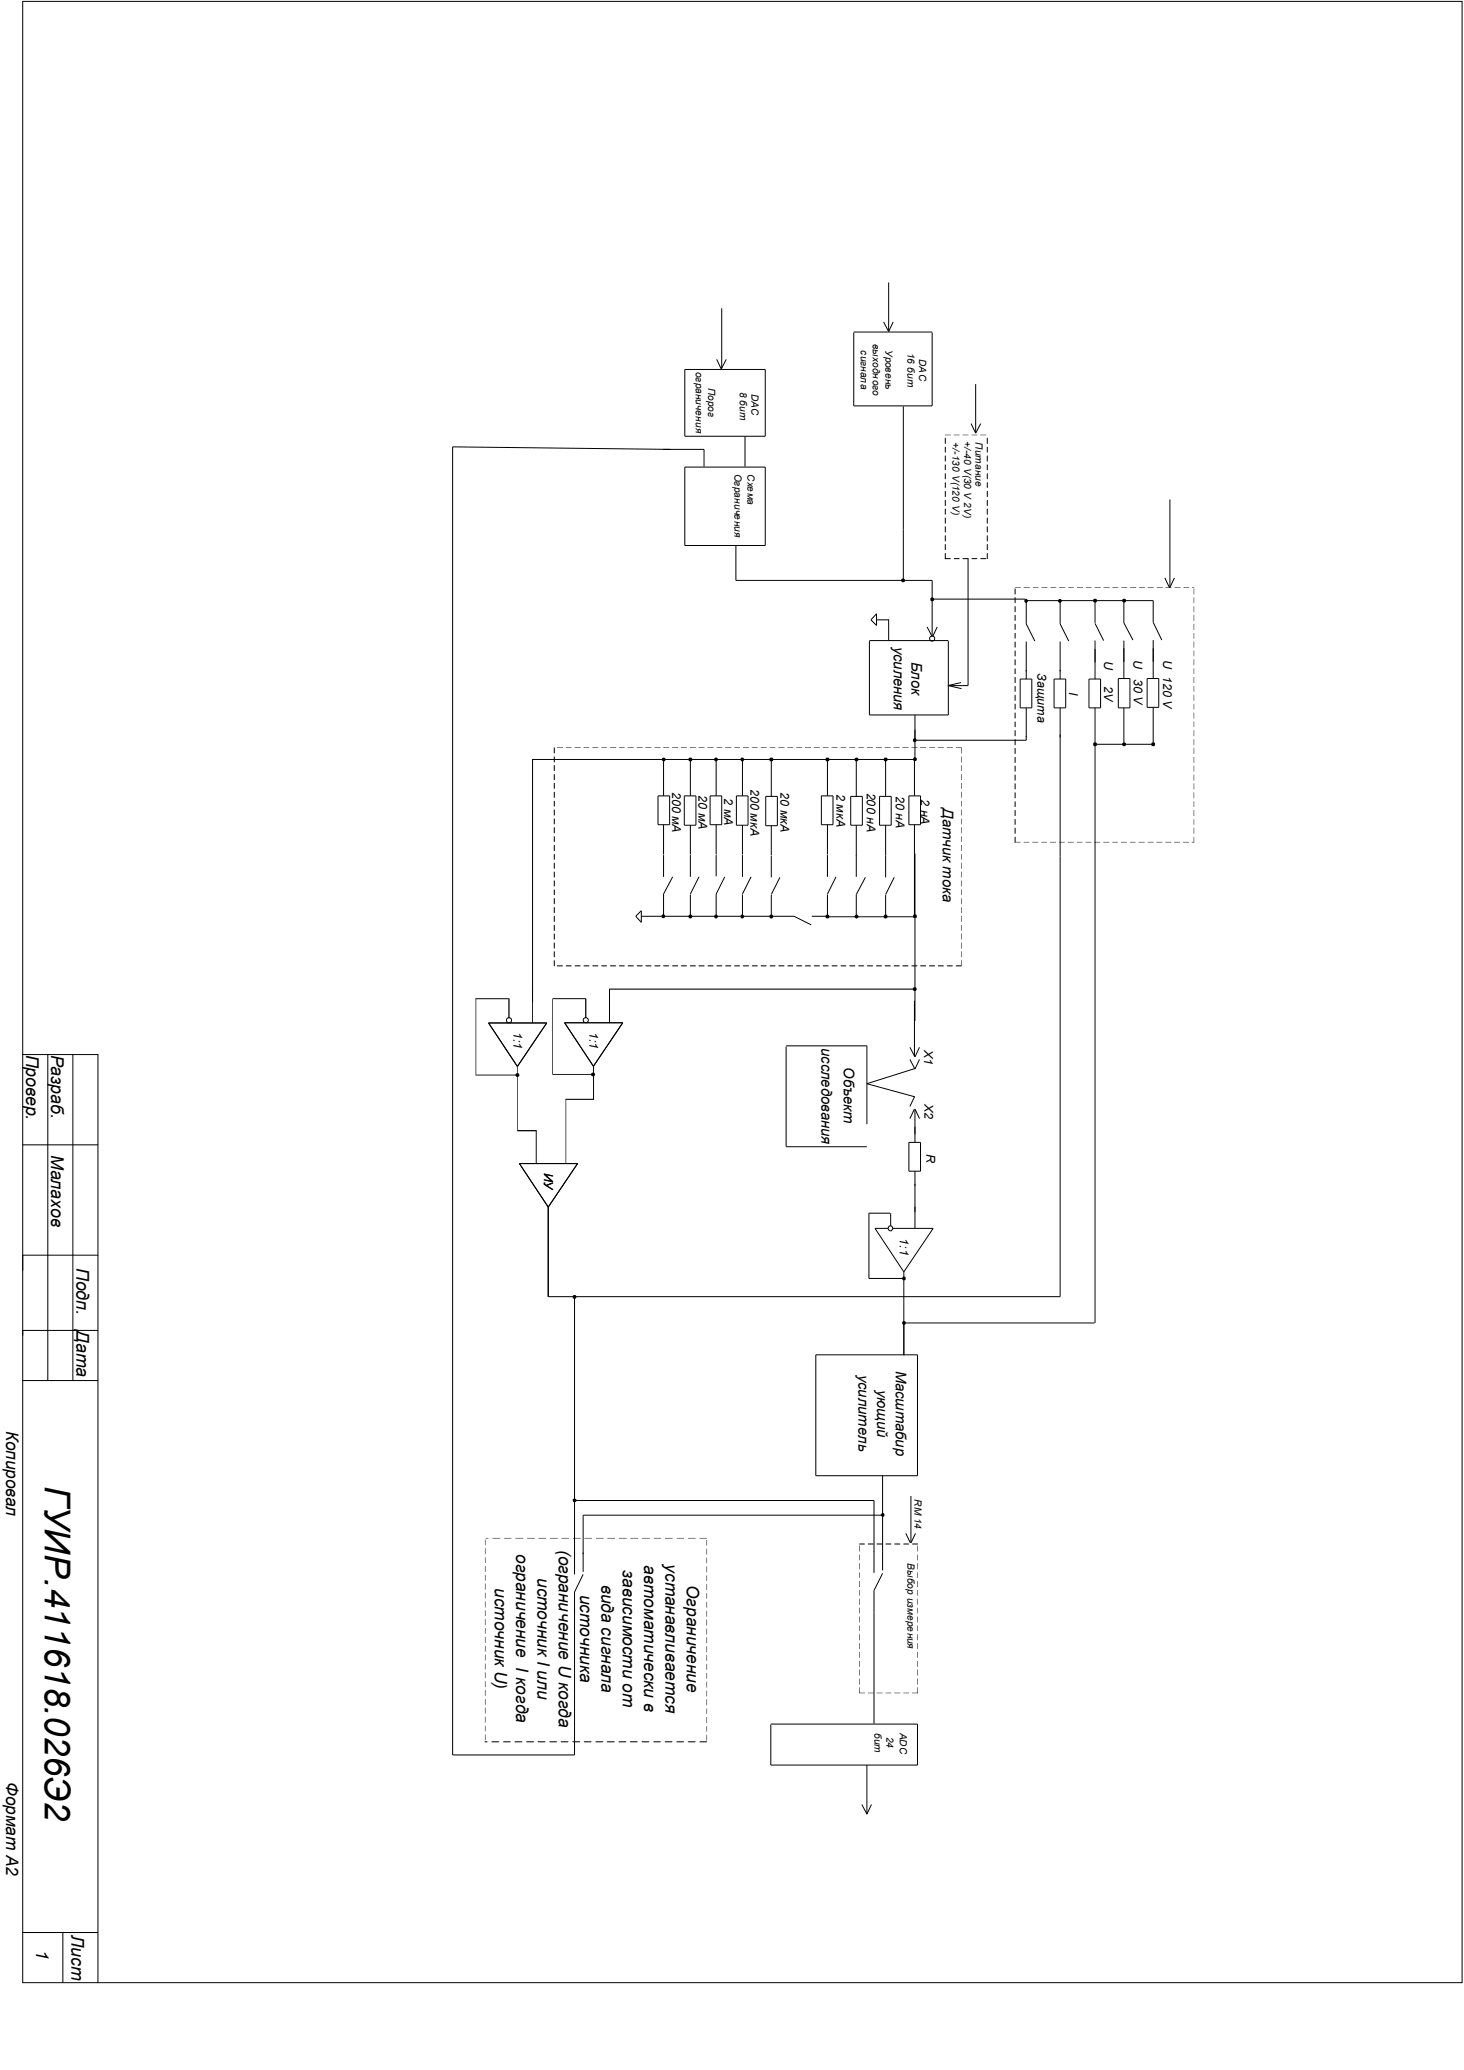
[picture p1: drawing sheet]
<svg xmlns="http://www.w3.org/2000/svg" width="420mm" height="594mm" viewBox="0 0 420 594" stroke-linecap="round" stroke-linejoin="round" font-family="sans-serif">
<g fill="none" stroke="#000" stroke-width=".29">
<path d="M6.5 .4h413.1v568.6h-413.1zM152.8 218h109.8M198.1 218h.1M198.1 218v10.4M213.1 218h.1M213.1 218v10.4M221.4 218h.1M221.4 218.1v10.5M237.5 218h.1M237.5 218v10.4M245.7 218.1v10.5M254.2 218h.1"/>
<path d="M262.4 218v10.4M262.6 218h.1M262.6 209.4v8.6M196.4 228.4h3.3v8.4h-3.3zM198.1 236.8v8.5M211.3 228.4h3.4v8.4h-3.4zM213.1 236.8v8.5M219.8 228.6h3.3v8.4h-3.3zM221.4 237v8.4M235.7 228.4h3.4v8.3h-3.4zM237.5 236.7v8.6M244.2 228.6h3.3v8.2h-3.3z"/>
<path d="M245.7 236.8v14.8M252.4 228.6h3.4v8.2h-3.4zM254.2 236.8v15M260.8 228.4h3.4v8.3h-3.4zM262.4 236.7v26.4M198.1 245.4v6.2M198.1 256.7v6.1M200.6 251.6l-2.5 5M213.1 245.4v6.2M213.1 256.7v6.1M215.6 251.6l-2.5 5M221.4 245.5v6.3"/>
<path d="M221.4 256.9v6.2M223.8 251.8l-2.4 4.9M237.5 245.4v6.2M237.5 256.7v6.1M239.9 251.6l-2.4 5M248.4 251.8l-2.7 4.9v6.3M254.2 256.9v6.2M256.6 251.8l-2.4 4.9M198.1 263v.1M213.1 263v.1M237.3 263.1h25.3M237.5 263v.1"/>
<path d="M245.9 263l-.2 .1M262.7 262.8l-.1 .2M6.5 302.7h21.6v266.3M13.7 302.7v93.5M20.9 302.7v93.5M6.5 328.6h21.6M6.5 360.2h21.6M6.5 381.8h21.6M6.5 396.2h21.6M6.5 554.6h21.6M18 554.6v14.4"/>
</g>
<g fill="#000">
<circle cx="198.2" cy="217.9" r=".57"/>
<circle cx="213.1" cy="218" r=".54"/>
<circle cx="221.4" cy="217.9" r=".57"/>
<circle cx="237.5" cy="217.9" r=".57"/>
<circle cx="245.8" cy="218" r=".56"/>
<circle cx="254.2" cy="217.9" r=".57"/>
<circle cx="262.6" cy="217.9" r=".57"/>
<circle cx="198.1" cy="263" r=".57"/>
<circle cx="213" cy="263.1" r=".52"/>
<circle cx="221.4" cy="263" r=".57"/>
<circle cx="237.5" cy="263" r=".57"/>
<circle cx="245.8" cy="263.1" r=".55"/>
<circle cx="254.2" cy="263" r=".57"/>
<circle cx="262.6" cy="262.9" r=".57"/>
</g>
<circle cx="267.5" cy="183.3" r=".74" fill="#fff"/>
<g fill="none" stroke="#000" stroke-width=".29">
<path d="M253.6 92.4l1.4 2.7 1.3-2.7M129.9 128.2l62.6 .8M267.5 166.6v15.9M267.5 171.9h26.7M294.7 172.4h36.3v6.2l2.4 5.1M314.3 172.4h.1M314.3 172.5v6.3M314.3 178.9l2.4 4.9M322.5 172.5v6.3l2.7 4.9M302.5 194.9h3.3v8.3h-3.3zM304.3 192.3v2.6M312.5 194.9h3.4v8.3h-3.4z"/>
<path d="M314.3 183.8v11.1M320.9 194.7h3.4v8.5h-3.4zM322.5 183.8v10.9M331 183.7v6.2M332.6 194.7v8.3M304.3 203.2v42.6M314.3 203.2v176.5M314.3 213.6h16.7M322.5 203.2v10.3M331 213.6h.1M262.4 287.2v16M149.1 333.9h16.7l-8.5 12.5z"/>
<path d="M251.1 352.5h16.7l-8.4 12.5z"/>
<circle cx="267.5" cy="183.3" r=".74"/>
</g>
<g fill="#000">
<circle cx="314.3" cy="172.4" r=".57"/>
<circle cx="322.6" cy="172.4" r=".56"/>
<circle cx="322.6" cy="213.6" r=".56"/>
<circle cx="331" cy="213.6" r=".57"/>
</g>
<circle cx="255.5" cy="352.6" r=".7" fill="#fff"/>
<g fill="none" stroke="#000" stroke-width=".29">
<path d="M207.1 88.5v17.2M245 95.3h22.5M245 95.4v21.1h22.5v-21.1M255 81.1v13.9M196.5 106h23.1v19.2h-23.1zM205.7 103.1l1.3 2.8 1.4-2.8M259.2 116.6v50l.3 .3M280 110.2v14M129.9 128.2v375.5h35v-46.8l2.5-5.1M190.3 129h11.8v4.9M196.5 134.1h23.1v22.5h-23.1zM213.8 125.2v8.7"/>
<path d="M278.7 121.6l1.3 2.7 1.5-2.7M211.2 156.7v9.9h56.3M335.8 143.3v25.3l1.3-2.8M251.6 176.2v3.3l-1.6-1.6zM251.7 177.9h3.3M255 177.7v6.1M266.1 179.9l1.4 2.8M267.5 171.9l.3 .5M269 179.9l-1.3 2.8M277.8 160.3v36.5h-5.6l3.7 .8M294.5 172.5h.1M294.5 172.7v6.4l2.5 4.9"/>
<path d="M304.3 172.5h.1M304.3 172.7v6.4l2.4 4.9M334.3 165.8l1.3 2.8M249.5 183.8h22.7M249.5 184v21.2h22.7v-21.2M275.8 195.9l-3.8 .9M292.8 194.9h3.3v8.3h-3.3zM294.5 184.1v10.8M304.3 184.1v8.6M331 186v8.7M332.6 194.7h-3.4v8.3h3.4M152.8 217.8v75.8"/>
<path d="M190.4 218h.1M190.4 218v10.4M205.5 218h.1M205.5 218v10.4M254.2 218v10.4M294.5 203.2v9.2h-31.9v-7.2M314.3 213.6h.1M331 203v10.5M188.8 228.4h3.4v8.3h-3.4zM190.4 236.7v8.6M203.8 228.4h3.3v8.3h-3.3zM205.5 236.7v8.6"/>
<path d="M190.4 245.4v6.2M193 251.6l-2.6 5v6.4h-.1M205.5 245.4v6.1M208 251.6l-2.5 5v6.2M262.6 245v48M304.3 245.8v126.3h-147v-25.7M182.5 263l1.5-1.6v3.3zM184 263h5.9M190.7 263h37.2l4.9 2.4M205.5 263h.1M233 263h4.5M136.5 286.6h9.5"/>
<path d="M136.6 286.5v21.9M140.2 293.6h16.7l-8.4 12.5zM146.1 286.6v5.6M158.6 286.6h9.5M158.6 286.8v21.6M162 293.5h16.7l-8.4 12.5zM168.1 286.5v5.7M174.9 283.9v9.5M262.7 283.7l-.1 .2h-87.8M136.5 308.5h12M148.5 306v18.4M158.7 308.4h12"/>
<path d="M162.3 315.5h8.1M162.4 315.5v18.4M170.3 305.9v9.7M225.6 300.1h23.2M225.6 300.3v28.8h23.2M248.8 300.1v22.5M261.1 300.6l1.5 2.7 1.3-2.7M262.4 318.3l-1.3 2.7M262.4 314.8l-1.3 2.7M262.6 318.3l1.3 2.7M262.6 318.6v9.3M262.6 306.7l-13.8 4.3 13.8 3.8"/>
<path d="M263.9 304l-1.3 2.8-1.5-2.8M148.4 324.5h5.6M149.1 333.9h16.7l-8.5 12.5zM153.9 324.4v9.6M260.8 327.9h3.4v8.2h-3.4zM262.6 336.1v16.4M255.5 348.2h-6.1v18.7h10M255.6 348.2v3.6M164.9 372.1h.1M164.9 372.1v79.7M259.4 366.9h.1M259.4 379.7h.1"/>
<path d="M259.4 365v24M259.4 379.7h54.7M234.1 388.8h29.2v34.7h-29.2zM164.9 430.6h.1M164.9 430.6h85.9v20.8M253.3 423.5v27.2M253.3 434.8h-85.9v16.3M261.4 429.3v13.4M253.3 451.5l-2.5 5v38.2M260 440.1l1.3 2.7M262.7 440.1l-1.3 2.7M221.2 494.8h42.1v11.8h-42.1v-11.7"/>
<path d="M247.3 517.9l1.5 2.7M248.8 506.6v14M250.1 517.9l-1.3 2.7"/>
<circle cx="146.1" cy="292.8" r=".74"/>
<circle cx="168.1" cy="292.8" r=".74"/>
<circle cx="255.5" cy="352.6" r=".7"/>
</g>
<g fill="#000">
<circle cx="259.2" cy="166.6" r=".57"/>
<circle cx="267.5" cy="172" r=".56"/>
<circle cx="294.5" cy="172.4" r=".52"/>
<circle cx="304.2" cy="172.4" r=".55"/>
<circle cx="190.5" cy="218" r=".56"/>
<circle cx="205.5" cy="218" r=".54"/>
<circle cx="262.6" cy="212.4" r=".57"/>
<circle cx="314.3" cy="213.6" r=".57"/>
<circle cx="190.4" cy="263" r=".56"/>
<circle cx="205.5" cy="263.1" r=".52"/>
<circle cx="262.5" cy="283.9" r=".56"/>
<circle cx="148.5" cy="308.5" r=".57"/>
<circle cx="170.2" cy="308.4" r=".57"/>
<circle cx="164.9" cy="372.2" r=".57"/>
<circle cx="259.5" cy="366.9" r=".56"/>
<circle cx="259.5" cy="379.7" r=".56"/>
<circle cx="164.9" cy="430.6" r=".56"/>
<circle cx="253.3" cy="434.8" r=".55"/>
</g>
<g fill="#000">
<path d="M271.2 124.8l1.7 .1zM273.8 124.8h1.6v.1h-1.6zM276.3 124.8l1.7 .1zM278.8 124.8h1.6v.1h-1.6zM281.4 124.8l1.7 .1h-1.8z"/>
<path d="M271.2 158.7l.2 .2-.1 1.6zM271.2 156.2l.2 .1-.1 1.6zM271.2 153.7l.2 .1-.1 1.6zM271.2 151.1l.2 .1-.1 1.6zM271.2 148.6l.2 .1-.1 1.6zM271.2 146l.2 .1-.1 1.6zM271.2 143.5l.2 .1-.1 1.6zM271.2 140.9l.2 .1-.1 1.6zM271.2 138.4l.2 .2v1.4h-.2zM271.2 135.9h.2l-.1 1.6zM271.2 133.3h.2v1.6h-.2zM271.2 130.8l.2 .1-.1 1.6zM271.2 128.2h.2v1.6h-.2zM271.2 125.7l.2 .1-.1 1.6z"/>
<path d="M271.2 160.3h1.7l-1.6 .2zM273.8 160.2h1.6v.3h-1.6zM276.3 160.3h1.7l-1.6 .2zM278.8 160.2h1.6v.3h-1.6zM281.5 160.2l1.6 .1-1.6 .2-.2-.2z"/>
<path d="M283.3 158.7l.2 .2-.2 1.6zM283.3 156.1l.2 .2-.2 1.6-.1-.2zM283.3 153.7l.2 .1-.2 1.6zM283.2 151.2l.1-.2 .2 .2-.2 1.6zM283.3 148.6l.2 .1-.2 1.6zM283.2 146.1l.1-.1 .2 .1-.2 1.6zM283.3 143.5l.2 .1-.2 1.6zM283.2 141l.1-.1 .2 .1-.2 1.6zM283.3 138.4l.2 .2v1.4h-.3zM283.3 135.8l.2 .1-.2 1.6-.1-.1zM283.2 133.3h.3v1.6h-.3zM283.2 130.9l.1-.2 .2 .2-.2 1.6zM283.2 128.2h.3v1.6h-.3zM283.3 125.7l.2 .1-.2 1.6z"/>
<path d="M291.3 168.6h1.6v.1h-1.6zM293.8 168.6h1.7l-.1 .1zM296.4 168.6h1.6v.1h-1.6zM298.9 168.6h1.7l-.1 .1zM301.5 168.6h1.6v.1h-1.6zM304 168.6h1.7l-.1 .1zM306.6 168.6h1.6v.1h-1.6zM309 168.6h1.8l-.2 .1zM311.7 168.6h1.6v.1zM314.1 168.6h1.8l-.2 .1zM316.7 168.6h1.8l-.2 .1zM319.2 168.6h1.7l-.1 .1zM321.8 168.6h1.8l-.2 .1zM324.3 168.6h1.7l-.1 .1zM326.9 168.6h1.7l-.1 .1zM329.4 168.6h1.7l-.1 .1zM332 168.6h1.7l-.1 .1zM334.4 168.6h1.8l-.2 .1zM337.1 168.6h1.7l-.1 .1zM339.7 168.6h1.6l-.2 .1h-1.4zM342.1 168.6h.6l-.1 .1z"/>
<path d="M274.3 214.5l1.6 .1h-1.6zM271.8 214.5l1.7 .1zM269.2 214.5l1.7 .1h-1.8zM266.7 214.5l1.7 .1zM264.1 214.5l1.7 .1h-1.8zM261.6 214.5l1.7 .1zM259 214.5l1.7 .1h-1.7zM256.5 214.5l1.7 .1zM253.9 214.5l1.7 .1h-1.7zM251.4 214.5l1.8 .1zM248.9 214.5l1.6 .1h-1.7zM246.3 214.5h1.6v.1zM243.8 214.5l1.7 .1h-1.8zM241.3 214.5h1.5v.1zM238.7 214.5l1.7 .1h-1.8zM236.2 214.5h1.6v.1h-1.6zM233.6 214.5l1.7 .1h-1.7zM231.1 214.5h1.6v.1h-1.6zM228.5 214.5l1.7 .1h-1.7zM226 214.5h1.6v.1h-1.6zM223.4 214.5l1.7 .1zM220.9 214.5h1.6v.1h-1.6zM218.3 214.5l1.8 .1zM215.8 214.5h1.6v.1h-1.6zM213.2 214.5l1.8 .1zM210.8 214.5h1.6v.1h-1.6zM208.2 214.5l1.7 .1zM205.7 214.5l1.6 .1h-1.6zM203.1 214.5l1.7 .1zM200.5 214.5l1.7 .1h-1.7zM198 214.5l1.7 .1zM195.4 214.5l1.7 .1h-1.7zM192.9 214.5l1.7 .1zM190.4 214.5l1.6 .1h-1.7zM187.8 214.5l1.8 .1zM185.3 214.5l1.7 .1h-1.8zM182.8 214.5l1.7 .1zM180.2 214.5l1.7 .1h-1.8zM177.7 214.5h1.6v.1zM175.1 214.5l1.7 .1h-1.8zM172.6 214.5h1.6v.1zM170 214.5l1.7 .1h-1.7zM167.5 214.5h1.6v.1h-1.6zM165 214.5l1.6 .1h-1.7zM162.4 214.5h1.6v.1h-1.6zM159.9 214.5l1.6 .1h-1.7z"/>
<path d="M291.2 240.2h.3v1.6h-.3zM291.2 237.6l.3 .1-.2 1.6zM291.2 235.1h.3v1.6h-.3zM291.2 232.5l.3 .1-.2 1.6zM291.2 230h.3l-.2 1.6zM291.2 227.4l.3 .1-.2 1.6zM291.2 224.9h.3l-.2 1.6zM291.2 222.3l.3 .2-.2 1.6zM291.2 219.8h.3l-.2 1.6zM291.2 217.3l.3 .1-.2 1.6zM291.2 214.7l.3 .1-.2 1.6zM291.2 212.2l.3 .1-.2 1.6zM291.2 209.6l.3 .1-.2 1.6zM291.2 207.1l.3 .1v1.5h-.3zM291.2 204.5l.3 .1-.2 1.6zM291.2 202h.3v1.6h-.3zM291.2 199.5h.3l-.2 1.6zM291.2 196.9h.3v1.6h-.3zM291.2 194.3l.3 .1-.2 1.6zM291.2 191.8h.3v1.6h-.3zM291.2 189.2l.3 .2-.2 1.6zM291.2 186.7h.3v1.6h-.3zM291.2 184.2l.3 .1-.2 1.6zM291.2 181.7h.3l-.2 1.6zM291.2 179.1l.3 .1-.2 1.6zM291.2 176.5l.3 .1-.2 1.6zM291.2 174l.3 .1-.2 1.6zM291.2 171.4l.3 .1-.2 1.6zM291.2 168.9l.3 .1-.2 1.6z"/>
<path d="M291.2 241.6l1.7 .2zM293.8 241.6h1.6v.2h-1.6zM296.3 241.6l1.7 .2zM298.9 241.6h1.6v.2h-1.6zM301.4 241.6l1.7 .2zM304 241.6h1.6v.2h-1.6zM306.5 241.6l1.7 .2h-1.8zM309 241.6h1.6v.2h-1.6zM311.6 241.6l1.7 .2h-1.8zM314.1 241.6h1.6v.2h-1.6zM316.7 241.6l1.6 .2h-1.7zM319.2 241.6h1.6v.2zM321.7 241.6l1.7 .2h-1.7zM324.3 241.6h1.6v.2zM326.8 241.6l1.7 .2h-1.7zM329.4 241.6l1.7 .2zM331.9 241.6l1.7 .2h-1.8zM334.5 241.6l1.7 .2zM337 241.6l1.7 .2h-1.8zM339.5 241.6l1.8 .2zM342.1 241.6l.6 .2h-.7z"/>
<path d="M342.6 240.2h.1v1.6h-.1zM342.6 237.6l.1 .1-.1 1.6zM342.6 235.1h.1v1.6h-.1zM342.6 232.5l.1 .1-.1 1.6zM342.6 230h.1l-.1 1.6zM342.6 227.4l.1 .1-.1 1.6zM342.6 224.8l.1 .1-.1 1.6zM342.6 222.3l.1 .2-.1 1.6zM342.6 219.7l.1 .1-.1 1.6zM342.6 217.2l.1 .2-.1 1.6zM342.6 214.6l.1 .2-.1 1.6zM342.6 212.2l.1 .1-.1 1.6zM342.6 209.5l.1 .2-.1 1.6zM342.6 207.1l.1 1.6h-.1zM342.6 204.5l.1 .1-.1 1.6zM342.6 202h.1v1.6h-.1zM342.6 199.4l.1 .1-.1 1.6zM342.6 196.9h.1v1.6h-.1zM342.6 194.3l.1 .1-.1 1.6zM342.6 191.8h.1v1.6h-.1zM342.6 189.2l.1 .2-.1 1.6zM342.6 186.7h.1v1.6h-.1zM342.6 184.1l.1 .2-.1 1.6zM342.6 181.7h.1l-.1 1.6zM342.6 179.1l.1 .1-.1 1.6zM342.6 176.4l.1 .2-.1 1.6zM342.6 174l.1 .1-.1 1.6zM342.6 171.4l.1 .1-.1 1.6zM342.6 168.9l.1 .1-.1 1.6z"/>
<path d="M159 275.6l.2 .1-.1 1.6zM159 273.1h.2l-.1 1.6zM159 270.5l.2 .2-.1 1.6zM159 268h.2l-.1 1.6zM159 265.5l.2 .1-.1 1.6zM159 262.9l.2 .1-.1 1.6zM159 260.4l.2 .1-.1 1.6zM159 257.8l.2 .1-.1 1.6zM159 255.3l.2 .1v1.5h-.3zM159 252.7l.2 .1-.1 1.6zM158.9 250.2h.3v1.6h-.3zM159 247.6l.2 .1-.1 1.6zM158.9 245.1h.3v1.6h-.3zM159 242.5l.2 .1-.1 1.6zM158.9 240h.3v1.6h-.3zM159 237.4l.2 .2-.1 1.6zM158.9 234.9h.3v1.6h-.3zM159 232.4l.2 .1-.1 1.6zM158.9 229.9h.3l-.1 1.6zM159 227.3l.2 .1-.1 1.6zM159 224.7l.2 .1-.1 1.6zM159 222.2l.2 .1-.1 1.6zM159 219.6l.2 .1-.1 1.6zM159 217.1l.2 .1-.1 1.6zM159 214.6h.2l-.1 1.6z"/>
<path d="M274.3 277l1.6 .2-1.6 .1zM271.8 277.1l1.7 .1-1.6 .1zM269.3 277l1.6 .2-1.6 .1-.2-.1zM266.7 277.1l1.7 .1-1.6 .1zM264.2 277l1.6 .2-1.6 .1-.2-.1zM261.6 277.1l1.7 .1-1.6 .1zM259.1 277l1.6 .2-1.6 .1-.1-.1zM256.5 277.1l1.7 .1-1.6 .1zM253.9 277.2l.1-.2 1.6 .2-.1 .1zM251.4 277.1l1.8 .1-1.6 .1zM248.9 277l1.6 .2-1.6 .1-.1-.1zM246.3 277.1l1.6-.1v.3h-1.4zM243.7 277.2l.2-.2 1.6 .2-.2 .1zM241.3 277.1l1.5-.1v.3h-1.4zM238.8 277l1.6 .2-1.6 .1-.2-.1zM236.2 277h1.6v.3h-1.6zM233.7 277l1.6 .2-1.6 .1-.1-.1zM231.1 277h1.6v.3h-1.6zM228.6 277l1.6 .2-1.6 .1-.1-.1zM226 277h1.6v.3h-1.6zM223.4 277.1l1.7 .1-1.6 .1zM220.9 277h1.6v.3h-1.6zM218.3 277.1l1.8 .1-1.6 .1zM215.8 277h1.6v.3h-1.6zM213.2 277.1l1.8 .1-1.6 .1zM210.8 277h1.6v.3h-1.6zM208.2 277.1l1.7 .1-1.6 .1zM205.7 277l1.6 .2-1.6 .1zM203.1 277.1l1.7 .1-1.6 .1zM200.6 277l1.6 .2-1.6 .1-.1-.1zM198 277.1l1.7 .1-1.6 .1zM195.4 277.2l.1-.2 1.6 .2-.1 .1zM192.9 277.1l1.7 .1-1.6 .1zM190.3 277.2l.1-.2 1.6 .2-.1 .1zM187.8 277.1l1.8 .1-1.6 .1zM185.4 277l1.6 .2-1.6 .1-.2-.1zM182.8 277.1l1.7 .1-1.6 .1zM180.1 277.2l.2-.2 1.6 .2-.2 .1zM177.7 277.1l1.6-.1v.3h-1.5zM175.2 277l1.6 .2-1.6 .1-.2-.1zM172.6 277.1l1.6-.1v.3h-1.5zM170 277.2l.1-.2 1.6 .2-.1 .1zM167.5 277h1.6v.3h-1.6zM164.9 277.2l.1-.2 1.6 .2-.1 .1zM162.4 277h1.6v.3h-1.6zM160 277l1.5 .2-1.5 .1-.2-.1z"/>
<path d="M275.8 275.6l.1 .1-.1 1.6zM275.8 273l.1 .1-.1 1.6zM275.8 270.5l.1 .2-.1 1.6zM275.8 267.9l.1 .1-.1 1.6zM275.8 265.4l.1 .2-.1 1.6zM275.8 262.8l.1 .2-.1 1.6zM275.8 260.4l.1 .1-.1 1.6zM275.8 257.7l.1 .2-.1 1.6zM275.8 255.3l.1 1.6h-.1zM275.8 252.7l.1 .1-.1 1.6zM275.8 250.2h.1v1.6h-.1zM275.8 247.6l.1 .1-.1 1.6zM275.8 245.1h.1v1.6h-.1zM275.8 242.5l.1 .1-.1 1.6zM275.8 240h.1v1.6h-.1zM275.8 237.4l.1 .2-.1 1.6zM275.8 234.9h.1v1.6h-.1zM275.8 232.3l.1 .2-.1 1.6zM275.8 229.9h.1l-.1 1.6zM275.8 227.3l.1 .1-.1 1.6zM275.8 224.6l.1 .2-.1 1.6zM275.8 222.2l.1 .1-.1 1.6zM275.8 219.6l.1 .1-.1 1.6zM275.8 217.1l.1 .1-.1 1.6zM275.8 214.5l.1 .1-.1 1.6z"/>
<path d="M200.8 441.4h2.1v.1h-2.1zM197.4 441.4l2.3 .1zM194.2 441.4h2.1v.1h-2.1zM190.8 441.4l2.3 .1zM187.6 441.4l2.1 .1h-2.1zM184.3 441.4l2.2 .1zM180.9 441.4l2.2 .1h-2.3zM177.7 441.4l2.2 .1zM174.3 441.4l2.2 .1h-2.2zM171.1 441.4l2.2 .1zM167.8 441.4l2.1 .1h-2.2zM164.5 441.4l2.2 .1zM161.2 441.4l2.1 .1h-2.2zM157.9 441.4l2.2 .1zM154.6 441.4l2.1 .1h-2.2zM151.3 441.4l2.2 .1zM148 441.4l2.1 .1h-2.2zM144.7 441.4h2.1v.1zM141.4 441.4l2.2 .1h-2.3zM139.4 441.4l.8 .1z"/>
<path d="M261.7 443.1l.2-.1 1.6 .1-.2 .2zM259.3 443.1l1.5-.1v.3h-1.4zM256.8 443l1.6 .1-1.6 .2-.2-.2zM254.2 443h1.6v.3h-1.6zM251.7 443l1.6 .1-1.6 .2-.1-.2zM249.1 443h1.6v.3h-1.6zM246.6 443l1.6 .1-1.6 .2z"/>
<path d="M139.2 497.7l.1 .2-.1 1.6zM139.2 495.3h.1v1.6h-.1zM139.2 492.7l.1 .1-.1 1.6zM139.2 490.1l.1 .1-.1 1.6zM139.2 487.6l.1 .1-.1 1.6zM139.2 485l.1 .1-.1 1.6zM139.2 482.5l.1 .2-.1 1.5zM139.2 479.9l.1 .1-.1 1.6zM139.2 477.4l.1 .2-.1 1.6zM139.2 474.8l.1 .2-.1 1.6zM139.2 472.3l.1 .2-.1 1.6zM139.2 469.7l.1 .2-.1 1.6zM139.2 467.3h.1v1.6h-.1zM139.2 464.7l.1 .1-.1 1.6zM139.2 462.2h.1v1.6h-.1zM139.2 459.6l.1 .1-.1 1.6zM139.2 457.1h.1v1.6h-.1zM139.2 454.5l.1 .1-.1 1.6zM139.2 452h.1v1.6h-.1zM139.2 449.4l.1 .2-.1 1.5zM139.2 446.9h.1v1.6h-.1zM139.2 444.3l.1 .2-.1 1.6zM139.2 441.9h.1l-.1 1.6z"/>
<path d="M202.8 497.9h.1v1.7zM202.8 495.4h.1v1.6h-.1zM202.8 492.8l.1 1.7zM202.8 490.3h.1v1.6h-.1zM202.8 487.7l.1 1.7zM202.8 485.2h.1v1.6h-.1zM202.8 482.6l.1 1.8zM202.8 480.1h.1v1.6zM202.8 477.5l.1 1.8zM202.8 475l.1-.1v1.8zM202.8 472.5l.1 1.7zM202.8 469.9l.1-.1v1.8zM202.8 467.4l.1 1.7zM202.8 464.8h.1v1.7zM202.8 462.3l.1 1.7zM202.8 459.7h.1v1.7zM202.8 457.2l.1 1.6h-.1zM202.8 454.7l.1-.1v1.7zM202.8 452.1h.1v1.6h-.1zM202.8 449.6l.1-.1v1.8zM202.8 447h.1v1.6h-.1zM202.8 444.4l.1 1.8zM202.8 442h.1v1.6h-.1z"/>
<path d="M246.6 484.2l.2 .2-.2 1.5zM246.6 481.7l.2 .2-.2 1.6zM246.6 479.1l.2 .2-.2 1.6zM246.6 476.7l.2 .1-.2 1.6zM246.6 474l.2 .2-.2 1.6zM246.6 471.6l.2 .1-.2 1.6zM246.6 469l.2 .1-.2 1.6zM246.6 466.5l.2 1.6h-.2zM246.6 463.9l.2 .1-.2 1.6zM246.6 461.4h.2v1.6h-.2zM246.6 458.8l.2 .1-.2 1.6zM246.6 456.3h.2v1.6h-.2zM246.6 453.7l.2 .2-.2 1.6zM246.6 451.3h.2v1.5h-.2zM246.6 448.6l.2 .2-.2 1.6zM246.6 446.2h.2v1.6h-.2zM246.6 443.6l.2 .1-.2 1.6z"/>
<path d="M261.7 485.8h1.8l-.2 .1zM259.2 485.8h1.6v.1zM256.6 485.8h1.8l-.2 .1zM254.2 485.8h1.6v.1h-1.6zM251.6 485.8h1.7l-.1 .1zM249.1 485.8h1.6v.1h-1.6zM246.6 485.8h1.6l-.1 .1h-1.5z"/>
<path d="M263.3 484.2l.2 .2-.2 1.5zM263.3 481.7l.2 .2-.2 1.6zM263.3 479.1l.2 .2-.2 1.6zM263.3 476.7l.2 .1-.2 1.6zM263.3 474l.2 .2-.2 1.6zM263.3 471.6l.2 .1-.2 1.6zM263.3 469l.2 .1-.2 1.6zM263.3 466.5l.2 1.6h-.2zM263.3 463.9l.2 .1-.2 1.6zM263.3 461.4h.2v1.6h-.2zM263.3 458.8l.2 .1-.2 1.6zM263.3 456.3h.2v1.6h-.2zM263.3 453.7l.2 .2-.2 1.6zM263.3 451.3h.2v1.5h-.2zM263.3 448.6l.2 .2-.2 1.6zM263.3 446.2h.2v1.6h-.2zM263.3 443.6l.2 .1-.2 1.6z"/>
<path d="M200.8 499.7h2.1v.3h-2.1zM197.4 499.8l2.3 .1-2.1 .1zM194.2 499.7h2.1v.3h-2.1zM190.8 499.8l2.2 .1-2 .1zM187.5 499.7l2.1 .2-2.1 .1zM184.2 499.8l2.2 .1-2.1 .1zM180.7 499.9l.2-.2 2.1 .2-.2 .1zM177.5 499.8l2.3 .1-2.1 .1zM174.1 499.9l.2-.2 2.1 .2-.2 .1zM170.9 499.8l2.3 .1-2.1 .1zM167.5 499.9l.2-.2 2.1 .2-.2 .1zM164.3 499.8l2.2 .1-2 .1zM160.9 499.9l.2-.2 2 .2-.2 .1zM157.7 499.8l2.2 .1-2.1 .1zM154.2 499.9l.2-.2 2.1 .2-.2 .1zM151.1 499.8l2.2 .1-2.1 .1zM147.6 499.9l.2-.2 2.1 .2-.2 .1zM144.4 499.8l2.1-.1v.3h-1.9zM141 499.9l.2-.2 2.1 .2-.2 .1zM139.1 499.7h.8v.3h-.8z"/>
</g>
<text font-size="10.2" x="12.9" y="426.5" transform="rotate(90 12.9 426.5)">ГУИР.411618.026Э2</text>
<g font-size="5.1">
<text x="7.5" y="302.7" transform="rotate(90 7.5 302.7)">Провер.</text>
<text x="14.7" y="302.7" transform="rotate(90 14.7 302.7)">Разраб.</text>
<text x="14.7" y="331.4" transform="rotate(90 14.7 331.4)">Малахов</text>
<text x="21.9" y="363.9" transform="rotate(90 21.9 363.9)">Подп.</text>
<text x="21.9" y="381.8" transform="rotate(90 21.9 381.8)">Дата</text>
<text x="20.5" y="555.3" transform="rotate(90 20.5 555.3)">Лист</text>
<text x="10.4" y="559.6" transform="rotate(90 10.4 559.6)">1</text>
</g>
<g font-size="4.9">
<text x="1.8" y="410.6" transform="rotate(90 1.8 410.6)">Копировал</text>
<text x="148.2" y="446.1" transform="rotate(90 148.2 446.1)">ограничение I когда</text>
<text x="160.4" y="444.8" transform="rotate(90 160.4 444.8)">(ограничение U когда</text>
<text x="184.9" y="449.3" transform="rotate(90 184.9 449.3)">автоматически в</text>
<text x="191" y="448.9" transform="rotate(90 191 448.9)">устанавливается</text>
<text x="142.1" y="455.8" transform="rotate(90 142.1 455.8)">источник U)</text>
<text x="154.3" y="452.9" transform="rotate(90 154.3 452.9)">источник I или</text>
<text x="172.7" y="454.9" transform="rotate(90 172.7 454.9)">вида сигнала</text>
<text x="178.8" y="450.6" transform="rotate(90 178.8 450.6)">зависимости от</text>
<text x="197.1" y="454.9" transform="rotate(90 197.1 454.9)">Ограничение</text>
<text x="166.5" y="457.7" transform="rotate(90 166.5 457.7)">источника</text>
<text x="1.8" y="511.4" transform="rotate(90 1.8 511.4)">Формат А2</text>
</g>
<g font-size="4.2">
<text x="256.5" y="185.6" transform="rotate(90 256.5 185.6)">усиления</text>
<text x="261.6" y="190" transform="rotate(90 261.6 190)">Блок</text>
<text x="270.5" y="232" transform="rotate(90 270.5 232)">Датчик тока</text>
<text x="235.8" y="300.8" transform="rotate(90 235.8 300.8)">исследования</text>
<text x="242.2" y="306.3" transform="rotate(90 242.2 306.3)">Объект</text>
<text x="246.4" y="394.5" transform="rotate(90 246.4 394.5)">усилитель</text>
<text x="257.1" y="393.3" transform="rotate(90 257.1 393.3)">Масштабир</text>
<text x="251.8" y="398.8" transform="rotate(90 251.8 398.8)">ующий</text>
</g>
<g font-size="3.5">
<text x="316.9" y="189.8" transform="rotate(90 316.9 189.8)">U</text>
<text x="325.3" y="189.5" transform="rotate(90 325.3 189.5)">U</text>
<text x="333.9" y="189.5" transform="rotate(90 333.9 189.5)">U 120 V</text>
<text x="297.7" y="193.3" transform="rotate(90 297.7 193.3)">Защита</text>
<text x="316.9" y="196.9" transform="rotate(90 316.9 196.9)">2V</text>
<text x="325.4" y="194.9" transform="rotate(90 325.4 194.9)">30 V</text>
<text x="306.9" y="198.7" transform="rotate(90 306.9 198.7)">I</text>
<text x="192.9" y="227.3" transform="rotate(90 192.9 227.3)">200 мА</text>
<text x="215.4" y="226.4" transform="rotate(90 215.4 226.4)">200 мкА</text>
<text x="224" y="227.4" transform="rotate(90 224 227.4)">20 мкА</text>
<text x="240.1" y="228" transform="rotate(90 240.1 228)">2 мкА</text>
<text x="248.8" y="227.5" transform="rotate(90 248.8 227.5)">200 нА</text>
<text x="200.5" y="228.3" transform="rotate(90 200.5 228.3)">20 мА</text>
<text x="207.9" y="229.1" transform="rotate(90 207.9 229.1)">2 мА</text>
<text x="257.1" y="228.4" transform="rotate(90 257.1 228.4)">20 нА</text>
<text x="264.3" y="229.4" transform="rotate(90 264.3 229.4)">2 нА</text>
<text x="147.3" y="296.2" transform="rotate(90 147.3 296.2)">1:1</text>
<text x="169.1" y="296.1" transform="rotate(90 169.1 296.1)">1:1</text>
<text x="265.2" y="301.3" transform="rotate(90 265.2 301.3)">Х1</text>
<text x="265.3" y="316.8" transform="rotate(90 265.3 316.8)">Х2</text>
<text x="265.9" y="331.2" transform="rotate(90 265.9 331.2)">R</text>
<text x="156.2" y="336.6" transform="rotate(90 156.2 336.6)">ИУ</text>
<text x="258.2" y="355.3" transform="rotate(90 258.2 355.3)">1:1</text>
</g>
<g font-size="2.9">
<text x="247.1" y="100.5" transform="rotate(90 247.1 100.5)">сигнала</text>
<text x="250.5" y="98.8" transform="rotate(90 250.5 98.8)">выходного</text>
<text x="254.2" y="100.4" transform="rotate(90 254.2 100.4)">Уровень</text>
<text x="260.4" y="101.2" transform="rotate(90 260.4 101.2)">16 бит</text>
<text x="199.7" y="106.8" transform="rotate(90 199.7 106.8)">ограничения</text>
<text x="263.7" y="103" transform="rotate(90 263.7 103)">DAC</text>
<text x="203.2" y="111.3" transform="rotate(90 203.2 111.3)">Порог</text>
<text x="212.4" y="112.4" transform="rotate(90 212.4 112.4)">8 бит</text>
<text x="215.7" y="113" transform="rotate(90 215.7 113)">DAC</text>
<text x="273.3" y="126.9" transform="rotate(90 273.3 126.9)">+/-130 V(120 V)</text>
<text x="276.7" y="126.6" transform="rotate(90 276.7 126.6)">+/-40 V(30 V 2V)</text>
<text x="280" y="126.8" transform="rotate(90 280 126.8)">Питание</text>
<text x="210.8" y="135.9" transform="rotate(90 210.8 135.9)">Ограничения</text>
<text x="214.5" y="136.1" transform="rotate(90 214.5 136.1)">Схема</text>
<text x="262.4" y="430.2" transform="rotate(90 262.4 430.2)">RM 14</text>
<text x="260.4" y="448.6" transform="rotate(90 260.4 448.6)">Выбор измерения</text>
<text x="251" y="497.3" transform="rotate(90 251 497.3)">бит</text>
<text x="258.2" y="497.3" transform="rotate(90 258.2 497.3)">ADC</text>
<text x="254.5" y="498.6" transform="rotate(90 254.5 498.6)">24</text>
</g>
</svg>
